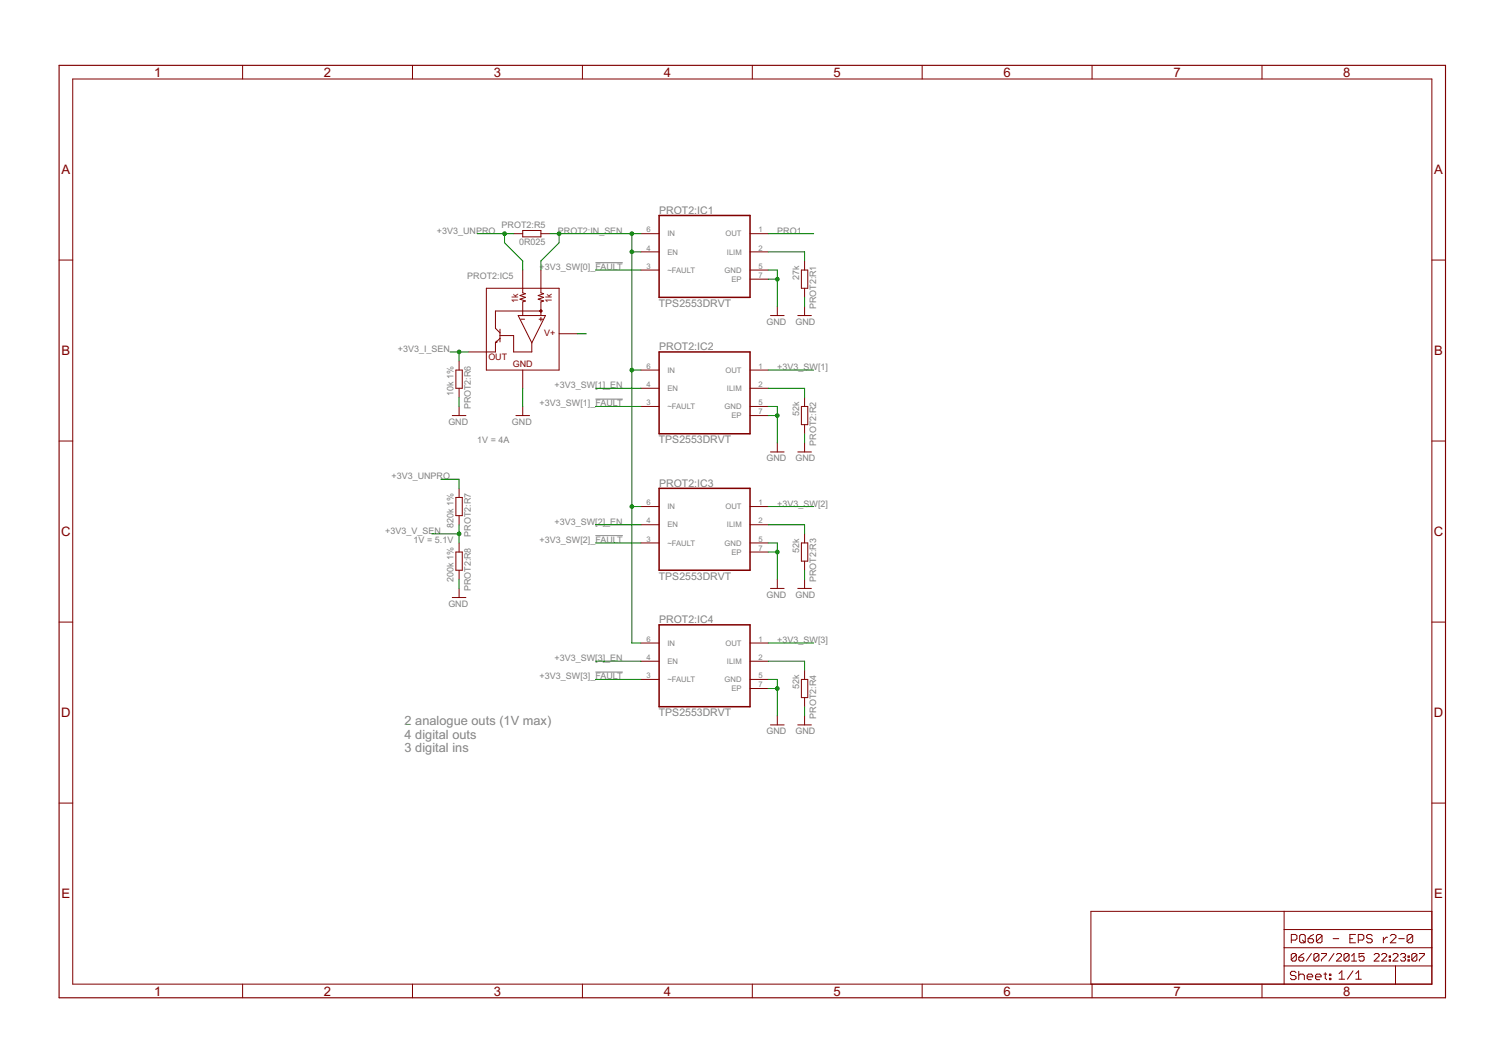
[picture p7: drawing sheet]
<svg xmlns="http://www.w3.org/2000/svg" width="420mm" height="297mm" viewBox="0 0 420 297" stroke-linecap="round" stroke-linejoin="round" font-family="sans-serif">
<path d="M166.3 73.3h7.7M166.3 111.4h7.7M166.3 149.5h7.7M166.3 187.6h7.7" fill="none" stroke="#808080" stroke-width=".28"/>
<g fill="none" stroke="#800000" stroke-width=".28">
<path d="M67.8 18.2v3.9M115.2 18.2v3.9M162.7 18.2v3.9M210.2 18.2v3.9M257.6 18.2v3.9M305.1 18.2v3.9M352.6 18.2v3.9M20.3 22.1h379.7v252.6h-379.7zM16.5 72.6h3.8M143.5 65.2h2.5M146 64.3h5.1v1.8h-5.1zM146 75.4v6.3l.8 .3-1.5 .5 1.5 .5-1.5 .5 1.5 .5-.8 .3v3.8"/>
<path d="M151.1 75.4v6.3l.8 .3-1.6 .5 1.6 .5-1.6 .5 1.6 .5-.8 .3v3.8M151.1 65.2h2.5M179 75.4h5.1M179 65.2h5.1M179 70.3h5.1M209.5 75.4h5.1M209.5 65.2h5.1M209.5 70.3h5.1M209.5 77.9h5.1M223.9 75.4h1.8v5.1h-1.8zM224.8 72.9v2.5M400 72.6h3.8"/>
<path d="M135.9 80.5h20.3v22.8h-20.3zM138.4 95.7v2.6h-7.6M138.7 95.2l-.3 .5M138.9 95.5l-.5 .2M139.7 93.7h3.8v4.6h5.1v-2.6M139.7 94.4l-1.3 1.3M139.7 91.9v3.6M144.8 88.1h7.6l-3.8 7.6zM145.5 89.1h1M150.6 89.1h1M150.9 86.7l.1 .3h.3M150.9 86.9h.5"/>
<path d="M150.9 86.8h.5M150.9 86.6h.4M150.9 86.6v.1M150.9 87h.4M151 86.6h-.1M151.1 88.6v1M151.1 86.8h-12.7v4.9l1.3 1.2M151.2 86.6h.1M151.3 86.6l.1 .1M151.4 86.7v.2M151.4 86.9l-.1 .1M156.2 93.2h5.1"/>
<path d="M215.2 88.1h3.9M217.1 85.6v2.5M222.9 88.1h3.8M224.8 80.5v2.5M224.8 85.6v2.5M126.3 116h3.9M127.4 103.3h1.7v5.1h-1.7zM128.2 100.8v2.5M128.2 108.4v2.5M128.2 113.5v2.5M144.1 116h3.8M146 103.3v5.1"/>
<path d="M146 113.5v2.5M179 103.3h5.1M179 113.5h5.1M179 108.4h5.1M209.5 103.3h5.1M209.5 113.5h5.1M209.5 108.4h5.1M209.5 116h5.1M223.9 113.5h1.8v5.1h-1.8zM224.8 110.9v2.6M224.8 118.6v2.5M16.5 123.1h3.8"/>
<path d="M127.4 138.9h1.7v5.1h-1.7zM128.2 136.3v2.6M215.2 126.2h3.9M217.1 123.6v2.6M222.9 126.2h3.8M224.8 123.6v2.6M400 123.1h3.8M127.4 154.1h1.7v5.1h-1.7zM128.2 144v2.5M128.2 151.6v2.5M128.2 159.2v2.5M179 141.4h5.1"/>
<path d="M179 146.5h5.1M179 151.6h5.1M209.5 141.4h5.1M209.5 146.5h5.1M209.5 154.1h5.1M209.5 151.6h5.1M223.9 151.6h1.8v5.1h-1.8zM224.8 149v2.6M224.8 156.7v2.5M16.5 173.7h3.8M126.3 166.8h3.9M128.2 164.3v2.5"/>
<path d="M179 179.5h5.1M209.5 179.5h5.1M215.2 164.3h3.9M217.1 161.7v2.6M222.9 164.3h3.8M224.8 161.7v2.6M400 173.7h3.8M179 184.6h5.1M179 189.7h5.1M209.5 184.6h5.1M209.5 192.2h5.1M209.5 189.7h5.1"/>
<path d="M217.1 199.8v2.6M223.9 189.7h1.8v5.1h-1.8zM224.8 187.1v2.6M224.8 194.8v2.5M224.8 199.8v2.6M215.2 202.4h3.9M222.9 202.4h3.8M16.5 224.2h3.8M400 224.2h3.8M358.7 254.4v20.3M358.7 259.5h41.3M400 254.4h-95.2v20.3"/>
<path d="M67.8 274.7v3.9M115.2 274.7v3.9M162.7 274.7v3.9M210.2 274.7v3.9M257.6 274.7v3.9M305.1 274.7v3.9M352.6 274.7v3.9M358.7 269.7h41.3M358.7 264.6h41.3M360.7 262.4h1.2l.4-.4v-.7l-.4-.4h-1.2v2.3M362.1 271.5l-.4-.3h-.8l-.4 .3v.4l.4 .4h.8l.4 .4v.4l-.4 .4h-.8l-.4-.4M362.1 266.6l-.3-.4h-.7l-.4 .4v1.3"/>
<path d="M362.1 266.6v1.3l-.3 .4h-.7l-.4-.4M362.1 266.6l-1.4 1.3M362.8 271.2v2.3M362.8 272.3l.4-.4h.8l.4 .4v1.2M362.8 267.3h1.1l.3 .3v.3l-.3 .4h-.7l-.4-.4zM363.1 261.3l.4-.4h.8l.3 .4v1.5l-.3 .4h-.8l-.4-.4zM363.9 262.4l.7 .8M364.2 266.2l-1.4 1.1M365.2 272.7h1.5v-.4l-.4-.4h-.8l-.3 .4v.8l.3 .4h.8M365.4 262h1.2l.4 .4v.4l-.4 .4h-.8l-.4-.4zM366.4 266.2l-1.5 2.1M367 260.9l-.8 .4-.8 .7"/>
<path d="M367.5 272.7h1.6v-.4l-.4-.4h-.8l-.4 .4v.8l.4 .4h.8M368.4 266.6l-.3-.4h-.7l-.3 .4v1.3M368.4 266.6v1.3l-.3 .4h-.7l-.3-.4M368.4 266.6l-1.3 1.3M369.1 266.2h1.4v.4l-1.4 1.3v.4M369.3 261.3l-.4-.4h-.7l-.5 .4v1.5M369.3 261.3v1.5l-.4 .4h-.7l-.5-.4M369.3 261.3l-1.6 1.5M369.8 271.9h.8M370.2 271.5v1.6l.4 .4M371.4 271.9h.4v.4h-.4zM371.4 273.1h.4v.4h-.4z"/>
<path d="M372.4 262h1.6M372.7 266.2l-1.5 2.1M373.4 266.6l.3-.4h.7l.4 .4v.3l-1.4 1.4h1.4M374.1 271.8l.8-.8v2.4M374.1 273.4h1.5M376.9 266.6l-.4-.4h-.7l-.3 .4v1.3M376.9 266.6v1.3l-.4 .4h-.7l-.3-.4M376.9 266.6l-1.4 1.3M377.1 262h.8M377.6 268.3h1.4M377.6 266.9l.7-.7v2.1M378 271l-1.6 2.4"/>
<path d="M378.7 260.9h-1.6v2.3h1.6M378.8 273.4h1.5M378.8 271.8l.7-.8v2.4M379.5 262.4h1.1l.4-.4v-.7l-.4-.4h-1.1v2.3M381.1 266.2h-1.4v1.1l.7-.4h.3l.4 .4v.6l-.4 .4h-.7l-.3-.4M383.3 261.3l-.4-.4h-.7l-.4 .4v.4l.4 .3h.7l.4 .4v.4l-.4 .4h-.7l-.4-.4M383.9 266.6l.3-.4h.7l.4 .4v.3l-1.4 1.4h1.4M386 266.6l.3-.4h.7l.4 .4v.3l-1.4 1.4h1.4M386.5 261.7v1.5M387.6 261.7h-.4l-.7 .7M388.1 267.9h.4v.4h-.4zM388.1 266.9h.4v.4h-.4z"/>
<path d="M388.4 261.3l.4-.4h.8l.4 .4v.4l-1.6 1.5h1.6M389.1 266.6l.4-.4h.7l.3 .4v.3l-1.4 1.4h1.4M389.8 269.7v5M390.8 262h1.5M391.2 266.6l.4-.4h.7l.4 .4v.3l-.4 .4M391.9 267.3h.4M392.3 267.3l.4 .3v.3l-.4 .4h-.7l-.4-.4M393.3 267.9h.4v.4h-.4zM393.3 266.9h.4v.4h-.4zM394.7 261.3l-.4-.4h-.8l-.4 .4v1.5M394.7 261.3v1.5l-.4 .4h-.8l-.4-.4M394.7 261.3l-1.6 1.5"/>
<path d="M395.8 266.6l-.3-.4h-.7l-.4 .4v1.3M395.8 266.6v1.3l-.3 .4h-.7l-.4-.4M395.8 266.6l-1.4 1.3M396.5 266.2h1.4v.4l-1.4 1.3v.4"/>
</g>
<path d="M184.1 60.2h25.4v22.8h-25.4zM184.1 98.3h25.4v22.8h-25.4zM184.1 136.3h25.4v22.9h-25.4zM184.1 174.4h25.4v22.9h-25.4z" fill="none" stroke="#800000" stroke-width=".42"/>
<path d="M16.5 18.2h387.3v260.4h-387.3z" fill="none" stroke="#800000" stroke-width=".32"/>
<g fill="none" stroke="#008000" stroke-width=".28">
<path d="M133.3 65.2h10.2M140.9 65.2v2.6l5.1 5.1v2.5M153.6 65.2h25.4M156.2 65.2v2.6l-5.1 5.1v2.5M166.3 75.4h12.7M176.5 70.3h2.5M176.5 65.2v114.3h2.5M214.6 75.4h2.5v10.2M214.6 77.9h2.5M214.6 70.3h10.2v2.6M214.6 65.2h12.7M125.7 98.3h5.1"/>
<path d="M128.2 98.3v2.5M161.3 93.2h2.5M224.8 83v2.6M128.2 110.9v2.6M146 108.4v5.1M166.3 113.5h12.7M166.3 108.4h12.7M176.5 103.3h2.5M214.6 113.5h2.5v10.1M214.6 108.4h10.2v2.5M214.6 116h2.5M214.6 103.3h12.7"/>
<path d="M123.2 133.8h5v2.5M224.8 121.1v2.5M120.6 149h7.6M128.2 146.5v5.1M166.3 151.6h12.7M166.3 146.5h12.7M176.5 141.4h2.5M214.6 151.6h2.5v10.1M214.6 146.5h10.2v2.5M214.6 154.1h2.5M214.6 141.4h12.7M224.8 159.2v2.5"/>
<path d="M128.2 161.7v2.6M214.6 179.5h12.7M166.3 189.7h12.7M166.3 184.6h12.7M214.6 189.7h2.5v10.1M214.6 184.6h10.2v2.5M214.6 192.2h2.5M224.8 197.3v2.5"/>
</g>
<g fill="#008000" stroke="#008000" stroke-width=".28">
<circle cx="217.1" cy="77.9" r=".51"/>
<circle cx="217.1" cy="116" r=".51"/>
<circle cx="217.1" cy="154.1" r=".51"/>
<circle cx="217.1" cy="192.2" r=".51"/>
<circle cx="140.9" cy="65.2" r=".51"/>
<circle cx="156.2" cy="65.2" r=".51"/>
<circle cx="176.5" cy="65.2" r=".51"/>
<circle cx="176.5" cy="103.3" r=".51"/>
<circle cx="176.5" cy="141.4" r=".51"/>
<circle cx="176.5" cy="70.3" r=".51"/>
<circle cx="128.2" cy="98.3" r=".51"/>
<circle cx="128.2" cy="149" r=".51"/>
</g>
<g font-size="4.1" fill="#800000">
<text x="43" y="21.4">1</text>
<text x="90.5" y="21.4">2</text>
<text x="138" y="21.4">3</text>
<text x="185.4" y="21.4">4</text>
<text x="232.9" y="21.4">5</text>
<text x="280.3" y="21.4">6</text>
<text x="327.8" y="21.4">7</text>
<text x="375.3" y="21.4">8</text>
<text x="17.2" y="48.6">A</text>
<text x="400.7" y="48.6">A</text>
<text x="17.2" y="99.2">B</text>
<text x="400.7" y="99.2">B</text>
<text x="17.1" y="149.7">C</text>
<text x="400.6" y="149.7">C</text>
<text x="17.1" y="200.2">D</text>
<text x="400.6" y="200.2">D</text>
<text x="17.2" y="250.8">E</text>
<text x="400.7" y="250.8">E</text>
<text x="43" y="277.9">1</text>
<text x="90.5" y="277.9">2</text>
<text x="138" y="277.9">3</text>
<text x="185.4" y="277.9">4</text>
<text x="232.9" y="277.9">5</text>
<text x="280.3" y="277.9">6</text>
<text x="327.8" y="277.9">7</text>
<text x="375.3" y="277.9">8</text>
</g>
<g font-size="4" fill="#808080">
<text x="113" y="202.4">2 analogue outs (1V max)</text>
<text x="113" y="206.2">4 digital outs</text>
<text x="113" y="210">3 digital ins</text>
</g>
<g font-size="3.3" fill="#808080">
<text x="184.1" y="59.7">PROT2:IC1</text>
<text x="184.1" y="85.7">TPS2553DRVT</text>
<text x="184.1" y="97.8">PROT2:IC2</text>
<text x="184.1" y="123.8">TPS2553DRVT</text>
<text x="184.1" y="135.9">PROT2:IC3</text>
<text x="184.1" y="161.9">TPS2553DRVT</text>
<text x="184.1" y="174">PROT2:IC4</text>
<text x="184.1" y="200">TPS2553DRVT</text>
</g>
<g font-size="2.8" fill="#808080">
<text x="122.1" y="65.2">+3V3_UNPRO</text>
<text x="140.1" y="63.7">PROT2:R5</text>
<text x="155.9" y="65.2">PROT2:IN_SEN</text>
<text x="217.1" y="65.2">PRO1</text>
<text x="145" y="68.5">0R025</text>
<text x="130.5" y="77.9">PROT2:IC5</text>
<text x="150.8" y="75.4">+3V3_SW[0]_FAULT</text>
<text x="223.2" y="78.2" transform="rotate(-90 223.2 78.2)">27k</text>
<text x="228" y="86.4" transform="rotate(-90 228 86.4)">PROT2:R1</text>
<text x="214.1" y="90.6">GND</text>
<text x="222.2" y="90.6">GND</text>
<text x="111.2" y="98.2">+3V3_I_SEN</text>
<text x="217.1" y="103.3">+3V3_SW[1]</text>
<text x="126.7" y="110.4" transform="rotate(-90 126.7 110.4)">10k 1%</text>
<text x="150.8" y="113.5">+3V3_SW[1]_FAULT</text>
<text x="154.9" y="108.4">+3V3_SW[1]_EN</text>
<text x="125.3" y="118.6">GND</text>
<text x="131.5" y="114.3" transform="rotate(-90 131.5 114.3)">PROT2:R6</text>
<text x="143" y="118.6">GND</text>
<text x="223.2" y="116.3" transform="rotate(-90 223.2 116.3)">52k</text>
<text x="133.3" y="123.6">1V = 4A</text>
<text x="228" y="124.5" transform="rotate(-90 228 124.5)">PROT2:R2</text>
<text x="214.1" y="128.7">GND</text>
<text x="222.2" y="128.7">GND</text>
<text x="109.4" y="133.8">+3V3_UNPRO</text>
<text x="217.1" y="141.4">+3V3_SW[2]</text>
<text x="107.6" y="149">+3V3_V_SEN</text>
<text x="126.7" y="147.4" transform="rotate(-90 126.7 147.4)">820k 1%</text>
<text x="131.5" y="149.9" transform="rotate(-90 131.5 149.9)">PROT2:R7</text>
<text x="154.9" y="146.5">+3V3_SW[2]_EN</text>
<text x="115.6" y="151.6">1V = 5.1V</text>
<text x="150.8" y="151.6">+3V3_SW[2]_FAULT</text>
<text x="223.2" y="154.3" transform="rotate(-90 223.2 154.3)">52k</text>
<text x="126.7" y="162.6" transform="rotate(-90 126.7 162.6)">200k 1%</text>
<text x="131.5" y="165.1" transform="rotate(-90 131.5 165.1)">PROT2:R8</text>
<text x="214.1" y="166.8">GND</text>
<text x="222.2" y="166.8">GND</text>
<text x="228" y="162.6" transform="rotate(-90 228 162.6)">PROT2:R3</text>
<text x="125.3" y="169.4">GND</text>
<text x="217.1" y="179.5">+3V3_SW[3]</text>
<text x="154.9" y="184.6">+3V3_SW[3]_EN</text>
<text x="150.8" y="189.7">+3V3_SW[3]_FAULT</text>
<text x="223.2" y="192.4" transform="rotate(-90 223.2 192.4)">52k</text>
<text x="228" y="200.7" transform="rotate(-90 228 200.7)">PROT2:R4</text>
<text x="214.1" y="204.9">GND</text>
<text x="222.2" y="204.9">GND</text>
</g>
<g font-size="2.8" fill="#800000">
<text x="144.8" y="84.5" transform="rotate(-90 144.8 84.5)">1k</text>
<text x="154.2" y="84.5" transform="rotate(-90 154.2 84.5)">1k</text>
<text x="152" y="93.9">V+</text>
<text x="136.4" y="100.5">OUT</text>
<text x="143.3" y="102.6">GND</text>
</g>
<g font-size="2.4" fill="#808080">
<text x="180.6" y="64.9">6</text>
<text x="186.5" y="66">IN</text>
<text x="202.7" y="66">OUT</text>
<text x="211.9" y="64.9">1</text>
<text x="180.6" y="70">4</text>
<text x="186.5" y="71.1">EN</text>
<text x="203.1" y="71.1">ILIM</text>
<text x="211.9" y="70">2</text>
<text x="180.6" y="75">3</text>
<text x="186.5" y="76.2">~FAULT</text>
<text x="202.4" y="76.2">GND</text>
<text x="211.9" y="77.6">7</text>
<text x="211.9" y="75">5</text>
<text x="204.4" y="78.7">EP</text>
<text x="180.6" y="103">6</text>
<text x="186.5" y="104.1">IN</text>
<text x="202.7" y="104.1">OUT</text>
<text x="211.9" y="103">1</text>
<text x="180.6" y="108">4</text>
<text x="180.6" y="113.1">3</text>
<text x="186.5" y="109.2">EN</text>
<text x="203.1" y="109.2">ILIM</text>
<text x="211.9" y="113.1">5</text>
<text x="211.9" y="108">2</text>
<text x="186.5" y="114.2">~FAULT</text>
<text x="202.4" y="114.2">GND</text>
<text x="204.4" y="116.8">EP</text>
<text x="211.9" y="115.7">7</text>
<text x="180.6" y="141.1">6</text>
<text x="186.5" y="142.2">IN</text>
<text x="202.7" y="142.2">OUT</text>
<text x="211.9" y="141.1">1</text>
<text x="180.6" y="146.1">4</text>
<text x="186.5" y="147.3">EN</text>
<text x="203.1" y="147.3">ILIM</text>
<text x="211.9" y="146.1">2</text>
<text x="180.6" y="151.2">3</text>
<text x="186.5" y="152.3">~FAULT</text>
<text x="202.4" y="152.3">GND</text>
<text x="204.4" y="154.9">EP</text>
<text x="211.9" y="153.8">7</text>
<text x="211.9" y="151.2">5</text>
<text x="180.6" y="179.2">6</text>
<text x="211.9" y="179.2">1</text>
<text x="180.6" y="184.2">4</text>
<text x="186.5" y="180.3">IN</text>
<text x="186.5" y="185.4">EN</text>
<text x="202.7" y="180.3">OUT</text>
<text x="203.1" y="185.4">ILIM</text>
<text x="211.9" y="184.2">2</text>
<text x="180.6" y="189.3">3</text>
<text x="186.5" y="190.4">~FAULT</text>
<text x="202.4" y="190.4">GND</text>
<text x="211.9" y="191.9">7</text>
<text x="211.9" y="189.3">5</text>
<text x="204.4" y="193">EP</text>
</g>
</svg>
